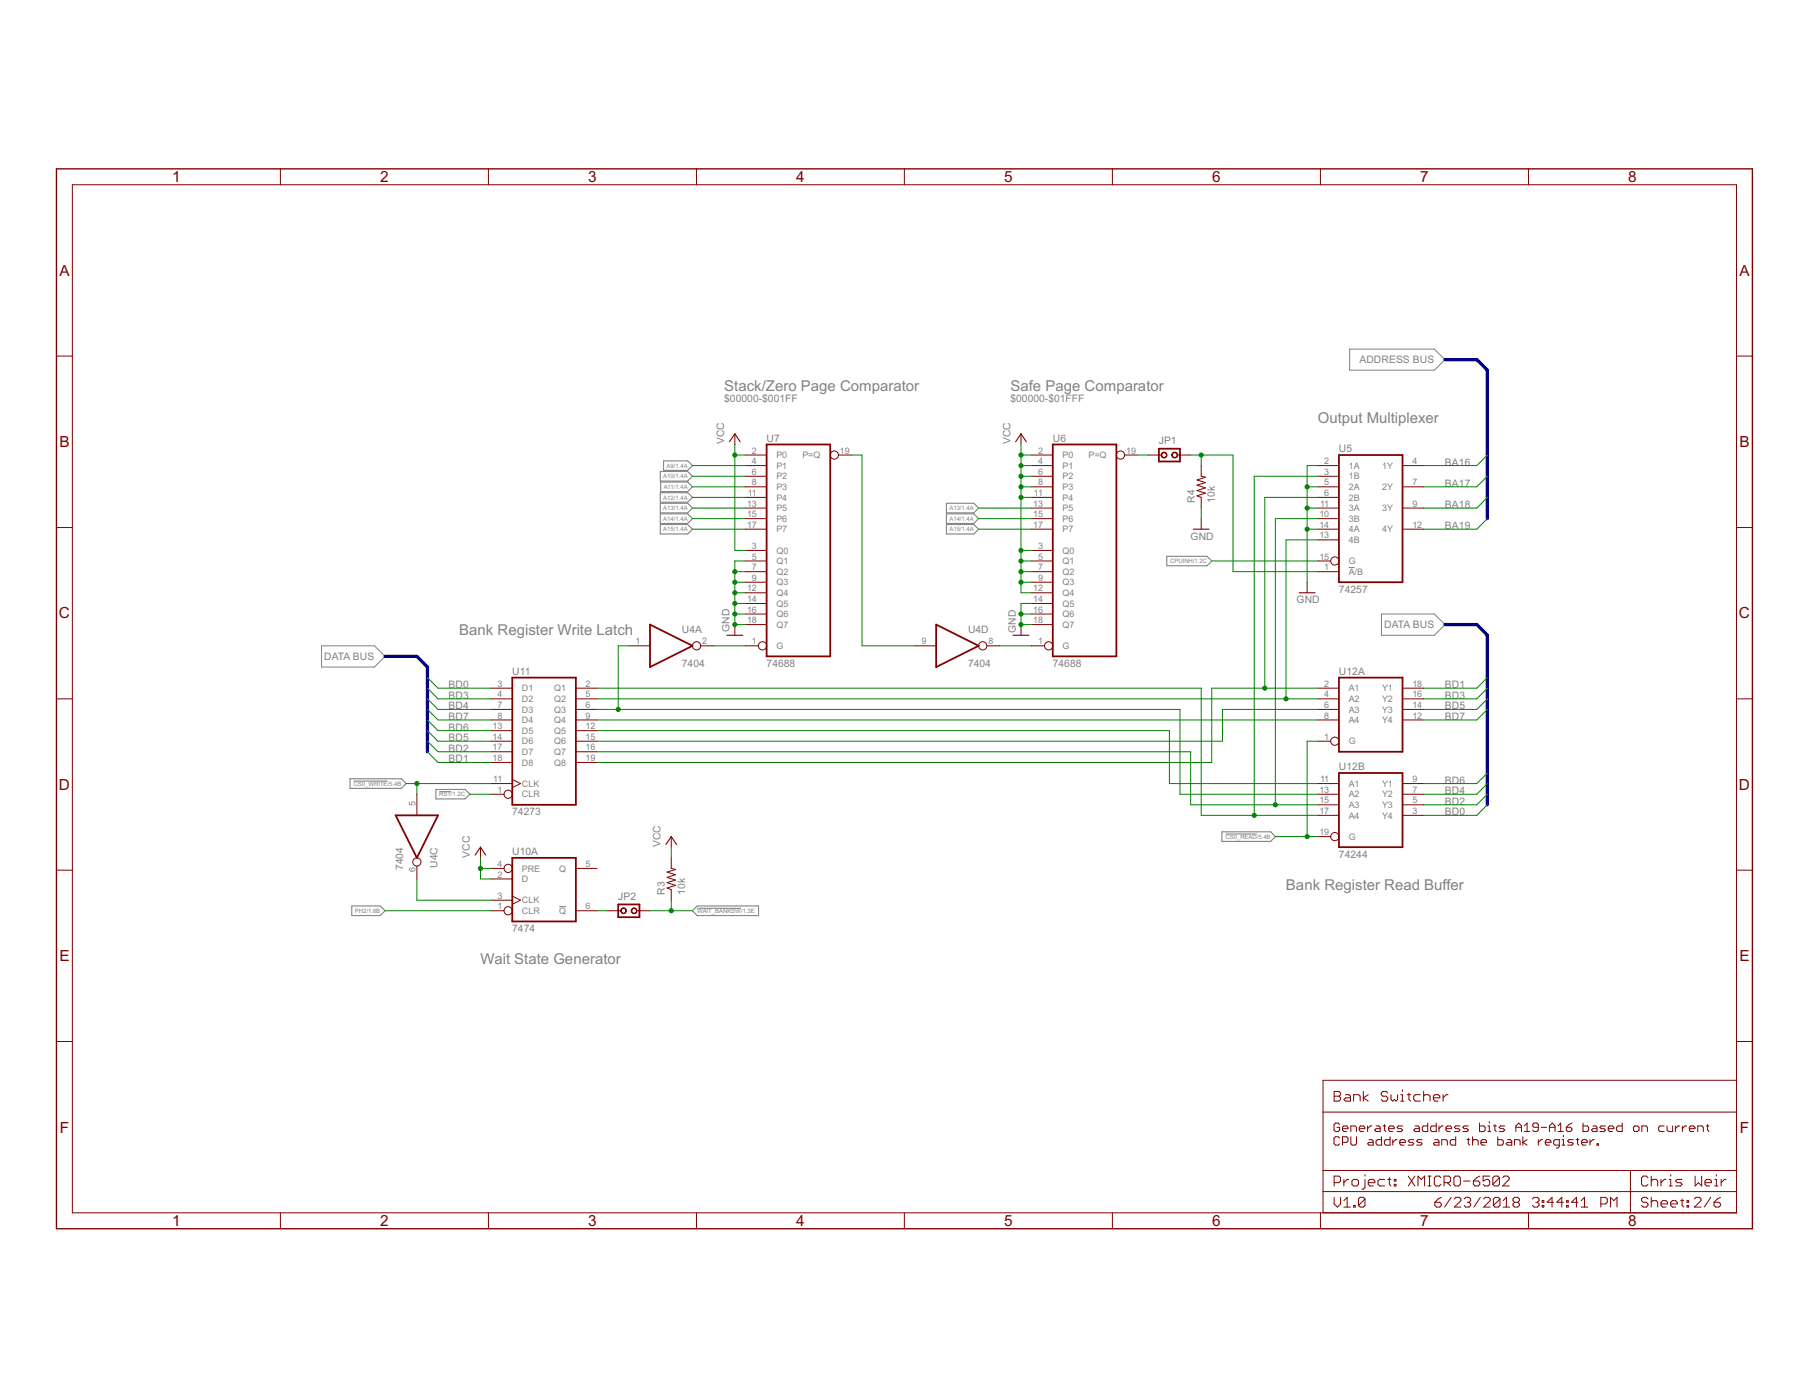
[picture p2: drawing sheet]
<svg xmlns="http://www.w3.org/2000/svg" width="279mm" height="216mm" viewBox="0 0 279 216" stroke-linecap="round" stroke-linejoin="round" font-family="sans-serif">
<path d="M208.4 53.9h13.1l1.7 1.6-1.7 1.7h-13.1zM49.7 99.7h8.1l1.7 1.7-1.7 1.6h-8.1zM208.3 87.7h.9M213.4 94.8h8.1l1.7 1.7-1.7 1.6h-8.1zM54.6 120.6h5.3M67.8 122.3h1.9M189.3 128.8h4.8M86.4 140h1M107.7 140.3h6.7" fill="none" stroke="#808080" stroke-width=".15"/>
<g fill="none" stroke="#808080" stroke-width=".17">
<path d="M102 72.8h4.2l.8 .8-.8 .7h-4.2zM102 76.1h4.2l.8 .7-.8 .8h-4.2zM102 77.7h4.2l.8 .8-.8 .7h-4.2zM102 79.4h4.2l.8 .7-.8 .7h-4.2zM102 74.4h4.2l.8 .8-.8 .7h-4.2zM102.5 71.2h3.7l.8 .7-.8 .7h-3.7zM146.2 77.7h4.2l.8 .8-.8 .7h-4.2zM146.2 79.4h4.2l.8 .7-.8 .7h-4.2zM102 81h4.2l.8 .7-.8 .8h-4.2zM146.2 81h4.2l.8 .7-.8 .8h-4.2zM180.2 85.9h6.2l.8 .7-.8 .8h-6.2zM54.1 120.3h7.9l.7 .7-.7 .8h-7.9z"/>
<path d="M54.3 139.9h4.4l.8 .8-.8 .7h-4.4zM67.3 121.9h4.5l.8 .8-.8 .7h-4.5zM107.7 139.9h9.5v1.5h-9.5l-.7-.7zM188.7 128.5h7.6l.7 .7-.7 .7h-7.6z"/>
</g>
<g fill="none" stroke="#800000" stroke-width=".15">
<path d="M11.2 28.5h257v158.8h-257zM43.3 26.1v2.4M75.4 26.1v2.4M107.6 26.1v2.4M139.7 26.1v2.4M171.8 26.1v2.4M203.9 26.1v2.4M236.1 26.1v2.4M8.7 55h2.5M268.2 55h2.5M113.5 67v1.6M115.1 70.3h3.3"/>
<path d="M115.1 71.9h3.3M115.1 73.6h3.3M115.1 75.2h3.3M115.1 76.8h3.3M115.1 78.5h3.3M129.5 70.3h2M157.7 67v1.6M159.3 70.3h3.3M159.3 71.9h3.3M159.3 73.6h3.3M159.3 75.2h3.3M159.3 76.8h3.3"/>
<path d="M159.3 78.5h3.3M173.7 70.3h2M177.3 70.3h2.1M181.8 70.3h2.1M185.5 71.9v1.7l.7 .1-1.3 .4 1.3 .4-1.3 .4 1.3 .5-1.3 .4 1.3 .4-1.3 .4 .6 .2v1.7M203.5 71.9h3.3M203.5 73.6h3.3M203.5 75.2h3.3M203.5 76.8h3.3M203.5 78.5h3.3M216.6 71.9h3.3M216.6 75.2h3.3"/>
<path d="M216.6 78.5h3.3M8.7 81.5h2.5M97.1 99.7h3.3M108.2 99.7h2M113.5 96.5v1.6M115.1 99.7h2M115.1 85h3.3M115.1 86.6h3.3M115.1 88.3h3.3M115.1 89.9h3.3M115.1 91.5h3.3M115.1 93.2h3.3"/>
<path d="M115.1 80.1h3.3M115.1 94.8h3.3M115.1 81.7h3.3M115.1 96.5h3.3M141.3 99.7h3.3M152.4 99.7h2M157.7 96.5v1.6M159.3 99.7h2M159.3 85h3.3M159.3 86.6h3.3M159.3 88.3h3.3M159.3 89.9h3.3"/>
<path d="M159.3 91.5h3.3M159.3 93.2h3.3M159.3 80.1h3.3M159.3 94.8h3.3M159.3 81.7h3.3M159.3 96.5h3.3M185.5 80.1v1.6M201.9 89.9v1.6M203.5 86.6h2M203.5 88.3h3.3M203.5 80.1h3.3M203.5 81.7h3.3"/>
<path d="M203.5 83.4h3.3M216.6 81.7h3.3M268.2 81.5h2.5M8.7 107.9h2.5M75.8 107.9h3.3M75.8 106.3h3.3M75.8 109.6h3.3M75.8 111.2h3.3M75.8 112.8h3.3M75.8 114.5h3.3M75.8 116.1h3.3M75.8 117.8h3.3"/>
<path d="M88.9 107.9h3.3M88.9 106.3h3.3M88.9 109.6h3.3M88.9 111.2h3.3M88.9 112.8h3.3M88.9 114.5h3.3M88.9 116.1h3.3M88.9 117.8h3.3M203.5 107.9h3.3M203.5 106.3h3.3M203.5 109.6h3.3M203.5 111.2h3.3"/>
<path d="M203.5 114.5h2M216.6 107.9h3.3M216.6 106.3h3.3M216.6 109.6h3.3M216.6 111.2h3.3M268.2 107.9h2.5M8.7 134.4h2.5M64.4 122.7v3.2M64.4 133.8v1.9M74.2 130.8v1.7M75.8 122.7h2M75.8 121h3.3"/>
<path d="M75.8 135.7h3.3M75.8 139h3.3M75.8 134.1h2M79.1 120.4l1.3 .6-1.3 .6M79.1 138.4l1.3 .6-1.3 .7M88.9 134.1h3.3M103.7 132.5v1.6l.6 .2-1.3 .4 1.3 .4-1.3 .4 1.3 .4-1.3 .4 1.3 .4-1.3 .4 .7 .3v1.6M103.7 129.2v1.6M203.5 122.7h3.3M203.5 121h3.3M203.5 129.2h2M203.5 124.3h3.3"/>
<path d="M203.5 125.9h3.3M216.6 122.7h3.3M216.6 121h3.3M216.6 124.3h3.3M216.6 125.9h3.3M268.2 134.4h2.5M75.8 140.7h2M88.9 140.7h3.3M93.9 140.7h2M98.3 140.7h2.1M8.7 160.8h2.5M204.3 171.7h63.9"/>
<path d="M206.1 168.6h.7l.3 .2v.3l-.3 .2 .3 .2v.3l-.3 .3h-.7zM206.1 169.3h.7M206.9 173.7l-.2-.3h-.4l-.3 .3v.8l.3 .3h.4l.2-.3v-.4h-.4M206.9 175.8l-.2-.2h-.4l-.3 .2v.8l.3 .2h.4l.2-.2M207.3 174.3h.9v-.2l-.2-.2h-.4l-.3 .2v.4l.3 .3h.4M207.3 176.4h.7l.2-.2v-.4l-.2-.2h-.7v1.2M207.8 169.1h.5l.3 .2v.8h-.8l-.2-.3 .2-.3h.8M208.6 174.8v-.9h.7l.2 .2v.7M208.6 175.6v1l.3 .2h.4l.2-.2v-1M209.1 170.1v-1h.7l.3 .2v.8M209.9 174.3h.9v-.2l-.2-.2h-.5l-.2 .2v.4l.2 .3h.5M210.6 168.6v1.5"/>
<path d="M211.2 173.9v.9M211.3 169.1l-.7 .4 .7 .6M211.5 176h.4l.2 .2v.6h-.6l-.3-.2 .3-.2h.6M211.9 173.9h-.2l-.5 .4M212.5 173.9h.5l.2 .2v.7h-.7l-.2-.3 .2-.2h.7M213.4 175.6v1.2h-.7l-.2-.2v-.4l.2-.2h.7M213.6 173.9h.4M213.8 173.7v.8l.2 .3M214.3 168.8l-.2-.2h-.5l-.3 .2v.3l.3 .2h.5l.2 .2v.3l-.2 .3h-.5l-.3-.3M214.5 174.3h.8v-.2l-.2-.2h-.4l-.2 .2v.4l.2 .3h.4M214.7 175.6v1.2h-.7l-.2-.2v-.4l.2-.2h.7M214.8 169.1v.7l.3 .3 .2-.3 .3 .3 .3-.3v-.7"/>
<path d="M215.1 176v.8M215.8 176h-.2l-.5 .4M216.2 176.4h.9v-.2l-.2-.2h-.5l-.2 .2v.4l.2 .2h.5M216.3 170.1h.6M216.3 169.1h.3v1M216.6 168.3v.3M216.6 173.9h-.6l-.2 .2 .2 .2h.4l.2 .2-.2 .3h-.6M217.4 169.1h.5M217.6 168.8v1l.3 .3M218.4 176h-.7l-.2 .2 .2 .2h.4l.3 .2-.3 .2h-.6M218.6 173.9h.4l.2 .2v.7h-.6l-.2-.3 .2-.2h.6M219.4 169.1h-.8l-.2 .2v.5l.2 .3h.8"/>
<path d="M219.6 176h-.6l-.2 .2 .2 .2h.4l.2 .2-.2 .2h-.6M219.9 169.3l.2-.2h.5l.3 .2v.8M219.9 168.6v1.5M220.5 173.4v1.4h-.6l-.2-.3v-.4l.2-.2h.6M221.4 169.5h1v-.2l-.3-.2h-.5l-.2 .2v.5l.2 .3h.5M221.6 176h.4l.2 .2v.6h-.6l-.2-.2 .2-.2h.6M221.8 173.4v1.4h-.6l-.2-.3v-.4l.2-.2h.6M222.2 173.9v.9M222.7 176.8v-.8h.6l.2 .2v.6M222.9 169.1v1M222.9 173.9h-.2l-.5 .4M223.3 174.3h.9v-.2l-.2-.2h-.5l-.2 .2v.4l.2 .3h.5"/>
<path d="M223.6 169.1h-.2l-.5 .4M224.8 175.6v1.2h-.6l-.2-.2v-.4l.2-.2h.6M225.5 173.9h-.7l-.2 .2 .2 .2h.5l.2 .2-.2 .3h-.7M226.6 176h.4M226.8 173.9h-.7l-.2 .2 .2 .2h.5l.2 .2-.2 .3h-.7M226.8 175.8v.8l.2 .2M227.4 176.2l.2-.2h.5l.2 .2v.6M227.4 175.6v1.2M228.5 173.4v1.4h.7l.2-.3v-.4l-.2-.2h-.7M228.7 176.4h.9v-.2l-.2-.2h-.5l-.2 .2v.4l.2 .2h.5M229.8 174.8h.5M229.8 173.9h.2v.9"/>
<path d="M230 173.2v.2M230.7 173.9h.4M230.9 173.7v.8l.2 .3M231.3 175.6v1.2h.7l.2-.2v-.4l-.2-.2h-.7M232.4 173.9h-.6l-.3 .2 .3 .2h.4l.2 .2-.2 .3h-.7M232.8 176h.5l.2 .2v.6h-.7l-.2-.2 .2-.2h.7M233.9 176.8v-.8h.7l.2 .2v.6M234.1 174.1h.9M234.1 174.8v-.9l.5-.5 .4 .5v.9M235.2 175.6v1.2M235.4 174.8h.9M235.4 173.9l.5-.5v1.4"/>
<path d="M235.9 176l-.7 .4 .7 .4M237.6 174.1h-.7l-.2-.2v-.2l.2-.3h.5l.2 .3v.8l-.2 .3h-.5l-.2-.3M237.6 176v.8M238 174.1h.9M238.2 176h-.2l-.4 .4M238.7 176.4h.8v-.2l-.2-.2h-.4l-.2 .2v.4l.2 .2h.4M239.3 174.1h.9M239.3 174.8v-.9l.5-.5 .4 .5v.9M240.6 174.8h.9M240.6 173.9l.4-.5v1.4M240.8 176.8h-.6l-.2-.2v-.4l.2-.2h.6v1.1l-.2 .2h-.2M241.3 176.8h.4"/>
<path d="M241.3 176h.2v.8M241.5 175.3v.3M241.9 174.1h.6l.3 .2v.2l-.3 .3h-.4l-.2-.3zM242.8 173.4l-.5 .3-.4 .4M243 176h-.7l-.2 .2 .2 .2h.5l.2 .2-.2 .2h-.7M243.4 176h.5M243.6 175.8v.8l.3 .2M244.3 176.4h.9v-.2l-.3-.2h-.4l-.2 .2v.4l.2 .2h.4M244.5 173.4v1.4h.7l.2-.3v-.4l-.2-.2h-.7M245.6 176v.8M246 173.9h.4l.3 .2v.7h-.7l-.2-.3 .2-.2h.7M246.2 176h-.2l-.4 .4"/>
<path d="M246.7 176.6h.2v.2h-.2zM248 173.9h-.7l-.2 .2 .2 .2h.4l.3 .2-.3 .3h-.6M248.4 174.3h.9v-.2l-.3-.2h-.4l-.2 .2v.4l.2 .3h.4M250.5 173.4v1.4h-.6l-.2-.3v-.4l.2-.2h.6M252.3 174.1l.2-.2h.4l.3 .2v.4l-.3 .3h-.4l-.2-.3zM253.6 174.8v-.9h.6l.2 .2v.7M257 173.9h-.6l-.2 .2v.4l.2 .3h.6M257.5 173.9v.6l.2 .3h.6v-.9M258.8 173.9v.9M259.4 173.9h-.2l-.4 .4M259.8 173.9v.9M260.5 173.9h-.2l-.5 .4"/>
<path d="M260.9 174.3h.9v-.2l-.2-.2h-.5l-.2 .2v.4l.2 .3h.5M262.2 174.8v-.9h.7l.2 .2v.7M263.5 173.9h.4M263.7 173.7v.8l.2 .3M268.2 160.8h2.5M268.2 166.8h-63.9v20.5M43.3 187.3v2.5M75.4 187.3v2.5M107.6 187.3v2.5M139.7 187.3v2.5M171.8 187.3v2.5M203.9 187.3v2.5"/>
<path d="M204.3 180.8h63.9M204.3 184h63.9M206.1 182.6h.7l.3-.2v-.5l-.3-.3h-.7v1.6M206.1 184.9v1l.5 .5 .5-.5v-1M207.6 182.1v1.1M207.6 185.4l.5-.5v1.5M207.6 186.4h1M208.3 182.1h-.2l-.5 .5M209.1 186.2h.2v.2h-.2zM209.1 182.1h.5l.2 .3v.5l-.2 .3h-.5l-.3-.3v-.5zM210.8 185.2l-.2-.3h-.5l-.3 .3v1M210.8 182.1v1.3l-.2 .2h-.3"/>
<path d="M210.8 181.4v.2M210.8 185.2v1l-.2 .2h-.5l-.3-.2M210.8 185.2l-1 1M211.3 182.6h1v-.2l-.2-.3h-.5l-.3 .3v.5l.3 .3h.5M213.8 182.1h-.7l-.3 .3v.5l.3 .3h.7M214.3 182.1h.5M214.6 181.9v1l.2 .3M215.3 182.1h.3v.3h-.3zM215.3 182.9h.3v.3h-.3zM217.5 181.6l1 1.6M218.5 181.6l-1 1.6M219 183.2v-1.6l.5 .5 .5-.5v1.6"/>
<path d="M220.5 181.6h.5M220.5 183.2h.5M220.8 181.6v1.6M221.6 185.7h.8l.2 .2v.3l-.2 .2h-.5l-.3-.2zM222.5 181.9l-.2-.3h-.5l-.3 .3v1l.3 .3h.5l.2-.3M222.6 184.9l-.5 .3-.5 .5M223 182.6h.8l.2-.2v-.5l-.2-.3h-.8v1.6M223.5 182.6l.5 .6M224.1 184.9l-1 1.5M224.6 185.2l.3-.3h.5l.2 .3v.2l-1 1h1M224.8 181.6h.5l.3 .3v1l-.3 .3h-.5l-.2-.3v-1zM226.1 182.4h1"/>
<path d="M226.1 185.2l.3-.3h.5l.2 .3v.2l-.2 .3M226.6 185.7h.3M226.9 185.7l.2 .2v.3l-.2 .2h-.5l-.3-.2M227.6 182.4h.7l.3 .2v.3l-.3 .3h-.5l-.2-.3zM228.6 181.6l-.5 .3-.5 .5M228.6 184.9l-1 1.5M229.2 185.2l.2-.3h.5l.3 .3v.2l-1 1h1M230.1 181.6h-1v.8l.5-.3h.2l.3 .3v.5l-.3 .3h-.5l-.2-.3M231.6 181.9l-.3-.3h-.5l-.2 .3v1M231.6 181.9v1l-.3 .3h-.5l-.2-.3M231.6 181.9l-1 1M231.7 185.2v1l-.3 .2h-.5l-.2-.2"/>
<path d="M231.7 185.2l-.3-.3h-.5l-.2 .3v1M231.7 185.2l-1 1M232.1 181.9l.2-.3h.5l.3 .3v.2l-1 1.1h1M232.2 186.4h1M232.2 185.4l.5-.5v1.5M233.9 185.7l-.2 .2v.3l.2 .2h.5l.3-.2v-.3l-.3-.2M233.9 185.7l-.2-.3v-.2l.2-.3h.5l.3 .3v.2l-.3 .3M233.9 185.7h.5M236.1 187.3v2.5M236.7 185.2l.2-.3h.5l.3 .3v.2l-.3 .3M237.2 185.7h.2M237.4 185.7l.3 .2v.3l-.3 .2h-.5l-.2-.2"/>
<path d="M238.2 186.2h.2v.2h-.2zM238.2 185.4h.2v.3h-.2zM239.9 185.7h-.9l.7-.8v1.5M241.5 185.7h-1l.7-.8v1.5M242 186.2h.2v.2h-.2zM242 185.4h.2v.3h-.2zM243.7 185.7h-1l.8-.8v1.5M244.2 186.4h1M244.2 185.4l.5-.5v1.5M247.2 185.9h.8l.2-.2v-.5l-.2-.3h-.8v1.5M248.8 186.4v-1.5l.5 .5 .4-.5v1.5M251.8 180.8v6.5"/>
<path d="M254.5 181.9l-.2-.3h-.5l-.3 .3v1l.3 .3h.5l.2-.3M254.5 185.2l-.2-.3h-.5l-.3 .3v.2l.3 .3h.5l.2 .2v.3l-.2 .2h-.5l-.3-.2M255 182.4l.3-.3h.5l.2 .3v.8M255 181.6v1.6M255 184.9v1.5M255 185.7l.3-.3h.5l.2 .3v.7M256.5 185.9h1.1v-.2l-.3-.3h-.5l-.3 .3v.5l.3 .2h.5M256.5 182.1v1.1M257.3 182.1h-.3l-.5 .5M257.8 182.1h.2v1.1M257.8 183.2h.5M258 185.9h1.1v-.2l-.3-.3h-.5l-.3 .3v.5l.3 .2h.5"/>
<path d="M258 181.4v.2M259.6 185.4h.5M259.8 182.1h-.7l-.3 .3 .3 .2h.5l.2 .3-.2 .3h-.8M259.8 185.2v1l.3 .2M260.6 186.2h.2v.2h-.2zM260.6 185.4h.2v.3h-.2zM261.7 185.2l.3-.3h.5l.2 .3v.2l-1 1h1M261.8 181.6v1.6l.5-.6 .5 .6v-1.6M263.3 182.6h1v-.2l-.2-.3h-.5l-.3 .3v.5l.3 .3h.5M264.2 184.9l-1 1.5M264.7 185.7h.8l.2 .2v.3l-.2 .2h-.5l-.3-.2zM264.8 182.1h.3v1.1"/>
<path d="M264.8 183.2h.5M265.1 181.4v.2M265.7 184.9l-.5 .3-.5 .5M265.8 182.1v1.1M266.6 182.1h-.3l-.5 .5"/>
<circle cx="128.9" cy="70.3" r=".64"/>
<circle cx="173.1" cy="70.3" r=".64"/>
<circle cx="107.6" cy="99.7" r=".64"/>
<circle cx="117.8" cy="99.7" r=".64"/>
<circle cx="151.8" cy="99.7" r=".64"/>
<circle cx="162" cy="99.7" r=".64"/>
<circle cx="206.2" cy="86.6" r=".64"/>
<circle cx="206.2" cy="114.5" r=".64"/>
<circle cx="64.4" cy="133.1" r=".64"/>
<circle cx="78.5" cy="122.7" r=".64"/>
<circle cx="78.5" cy="134.1" r=".64"/>
<circle cx="206.2" cy="129.2" r=".64"/>
<circle cx="78.5" cy="140.7" r=".64"/>
</g>
<path d="M8.7 26.1h262v163.7h-262z" fill="none" stroke="#800000" stroke-width=".21"/>
<path d="M118.4 68.6h9.8v32.8h-9.8zM162.6 68.6h9.8v32.8h-9.8zM179 69.3h3.2v2h-3.2zM206.8 70.3h9.8v19.6h-9.8zM100.4 96.5l6.6 3.2-6.6 3.3zM144.6 96.5l6.6 3.2-6.6 3.3zM79.1 104.6h9.8v19.7h-9.8zM206.8 104.6h9.8v11.5h-9.8zM206.8 119.4h9.8v11.4h-9.8zM61.1 125.9h6.5l-3.2 6.6zM79.1 132.5h9.8v9.8h-9.8zM95.5 139.7h3.3v1.9h-3.3z" fill="none" stroke="#800000" stroke-width=".28"/>
<path d="M112.7 68.2l.8-1.2 .8 1.2M156.9 68.2l.8-1.2 .8 1.2M112.3 98.1h2.4M156.5 98.1h2.4M184.3 81.7h2.5M200.7 91.5h2.4M73.4 132.1l.8-1.3 .8 1.3M102.8 130.4l.9-1.2 .8 1.2" fill="none" stroke="#800000" stroke-width=".17"/>
<g fill="#800000" stroke="#800000" stroke-width=".15">
<path d="M181.1 69.9a.46 .46 0 0 1 .7 .2 .46 .46 0 0 1-.3 .6 .46 .46 0 0 1-.5-.4h.1a.36 .36 0 0 1 .5-.4 .36 .36 0 0 1 .1 .6 .36 .36 0 0 1-.6-.1l-.1-.1z" fill-rule="evenodd"/>
<path d="M179.5 69.9a.45 .45 0 0 1 .7 .2 .45 .45 0 0 1-.3 .6 .45 .45 0 0 1-.6-.4h.1a.36 .36 0 0 1 .5-.4 .36 .36 0 0 1 .2 .6 .36 .36 0 0 1-.6-.1l-.2-.1z" fill-rule="evenodd"/>
<path d="M97.7 140.3a.44 .44 0 0 1 .6 .2 .44 .44 0 0 1-.3 .6 .44 .44 0 0 1-.5-.4h.1a.38 .38 0 0 1 .5-.3 .38 .38 0 0 1 .1 .6 .38 .38 0 0 1-.6-.2l-.1-.1z" fill-rule="evenodd"/>
<path d="M96 140.3a.44 .44 0 0 1 .7 .2 .44 .44 0 0 1-.3 .6 .44 .44 0 0 1-.5-.4 .39 .39 0 0 1 .6-.4 .39 .39 0 0 1-.1 .7 .41 .41 0 0 1-.4-.2 .41 .41 0 0 1 0-.5z" fill-rule="evenodd"/>
</g>
<path d="M223.2 55.5h4.9l1.6 1.7v22.9M223.2 96.5h4.9l1.6 1.6v26.2M59.5 101.4h4.9l1.6 1.6v13.1" fill="none" stroke="#000080" stroke-width=".51"/>
<g fill="none" stroke="#008000" stroke-width=".15">
<path d="M107 78.5h8.1M107 76.8h8.1M107 75.2h8.1M107 73.6h8.1M107 71.9h8.1M113.5 68.6v16.4h1.6M113.5 70.3h1.6M131.5 70.3h1.6v29.4h8.2M151.2 78.5h8.1M157.7 76.8h1.6M157.7 75.2h1.6M157.7 73.6h1.6"/>
<path d="M157.7 71.9h1.6M157.7 68.6v22.9h1.6M157.7 70.3h1.6M175.7 70.3h1.6M183.9 70.3h6.5v18h13.1M185.5 70.3v1.6M185.5 78.5v1.6M201.9 78.5h1.6M201.9 75.2h1.6M203.5 76.8h-8.2v29.5M203.5 73.6h-9.8v52.3M203.5 71.9h-1.6v18"/>
<path d="M229.7 76.8l-1.6 1.7h-8.2M229.7 73.6l-1.6 1.6h-8.2M229.7 70.3l-1.6 1.6h-8.2M97.1 99.7h-1.6v9.9M107 81.7h8.1M107 80.1h8.1M110.2 99.7h4.9M113.5 91.5h1.6M113.5 89.9h1.6M113.5 88.3h1.6M113.5 93.2h1.6M113.5 94.8h1.6"/>
<path d="M115.1 86.6h-1.6v9.9h1.6M151.2 81.7h8.1M151.2 80.1h8.1M154.4 99.7h4.9M157.7 89.9h1.6M157.7 88.3h1.6M157.7 86.6h1.6M157.7 85h1.6M157.7 94.8h1.6M159.3 93.2h-1.6v3.3h1.6M187.2 86.6h16.3M201.9 81.7h1.6"/>
<path d="M203.5 80.1h-6.5v44.2M203.5 83.4h-4.9v24.5M229.7 80.1l-1.6 1.6h-8.2M66 109.6l1.6 1.6h8.2M66 111.2l1.6 1.6h8.2M66 107.9l1.6 1.7h8.2M66 112.8l1.6 1.7h8.2M66 106.3l1.6 1.6h8.2M66 114.5l1.6 1.6h8.2M66 104.6l1.6 1.7h8.2M66 116.1l1.6 1.7h8.2M92.2 111.2h111.3"/>
<path d="M92.2 112.8h88.4v8.2h22.9M92.2 109.6h90v13.1h21.3M92.2 107.9h111.3M92.2 116.1h91.7v8.2h19.6M92.2 106.3h93.3v19.6h18M203.5 109.6h-14.7v4.9h-96.6M203.5 114.5h-1.6v14.7M203.5 106.3h-16.3v11.5h-95M229.7 109.6l-1.6 1.6h-8.2M229.7 119.4l-1.6 1.6h-8.2M229.7 107.9l-1.6 1.7h-8.2M229.7 106.3l-1.6 1.6h-8.2"/>
<path d="M229.7 104.6l-1.6 1.7h-8.2M62.7 121h13.1M64.4 135.7v3.3h11.4M64.4 121v1.7M72.6 122.7h3.2M74.2 132.5v3.2h1.6M74.2 134.1h1.6M103.7 130.8v1.7M103.7 139v1.7M197 129.2h6.5M229.7 121l-1.6 1.7h-8.2M229.7 122.7l-1.6 1.6h-8.2"/>
<path d="M229.7 124.3l-1.6 1.6h-8.2M59.5 140.7h16.3M92.2 140.7h1.7M100.4 140.7h6.6"/>
</g>
<g fill="#008000" stroke="#008000" stroke-width=".15">
<circle cx="157.7" cy="89.9" r=".32"/>
<circle cx="157.7" cy="88.3" r=".32"/>
<circle cx="157.7" cy="86.6" r=".32"/>
<circle cx="157.7" cy="85" r=".32"/>
<circle cx="157.7" cy="76.8" r=".32"/>
<circle cx="157.7" cy="75.2" r=".32"/>
<circle cx="157.7" cy="73.6" r=".32"/>
<circle cx="157.7" cy="71.9" r=".32"/>
<circle cx="157.7" cy="70.3" r=".32"/>
<circle cx="113.5" cy="70.3" r=".32"/>
<circle cx="74.2" cy="134.1" r=".32"/>
<circle cx="157.7" cy="94.8" r=".32"/>
<circle cx="157.7" cy="96.5" r=".32"/>
<circle cx="113.5" cy="88.3" r=".32"/>
<circle cx="113.5" cy="89.9" r=".32"/>
<circle cx="113.5" cy="91.5" r=".32"/>
<circle cx="113.5" cy="93.2" r=".32"/>
<circle cx="113.5" cy="94.8" r=".32"/>
<circle cx="113.5" cy="96.5" r=".32"/>
<circle cx="201.9" cy="75.2" r=".32"/>
<circle cx="201.9" cy="78.5" r=".32"/>
<circle cx="201.9" cy="81.7" r=".32"/>
<circle cx="103.7" cy="140.7" r=".32"/>
<circle cx="64.4" cy="121" r=".32"/>
<circle cx="201.9" cy="129.2" r=".32"/>
<circle cx="185.5" cy="70.3" r=".32"/>
<circle cx="193.7" cy="125.9" r=".32"/>
<circle cx="195.3" cy="106.3" r=".32"/>
<circle cx="197" cy="124.3" r=".32"/>
<circle cx="198.6" cy="107.9" r=".32"/>
<circle cx="95.5" cy="109.6" r=".32"/>
</g>
<g font-size="2.6" fill="#800000">
<text x="26.6" y="28.1">1</text>
<text x="58.7" y="28.1">2</text>
<text x="90.8" y="28.1">3</text>
<text x="123" y="28.1">4</text>
<text x="155.1" y="28.1">5</text>
<text x="187.2" y="28.1">6</text>
<text x="219.3" y="28.1">7</text>
<text x="251.5" y="28.1">8</text>
<text x="9.2" y="42.6">A</text>
<text x="268.6" y="42.6">A</text>
<text x="9.2" y="69.1">B</text>
<text x="268.6" y="69.1">B</text>
<text x="9.1" y="95.5">C</text>
<text x="268.6" y="95.5">C</text>
<text x="9.1" y="122">D</text>
<text x="268.6" y="122">D</text>
<text x="9.2" y="148.4">E</text>
<text x="268.6" y="148.4">E</text>
<text x="9.2" y="174.9">F</text>
<text x="268.7" y="174.9">F</text>
<text x="26.6" y="189.4">1</text>
<text x="58.7" y="189.4">2</text>
<text x="90.8" y="189.4">3</text>
<text x="123" y="189.4">4</text>
<text x="155.1" y="189.4">5</text>
<text x="187.2" y="189.4">6</text>
<text x="219.3" y="189.4">7</text>
<text x="251.5" y="189.4">8</text>
</g>
<g font-size="2.6" fill="#808080">
<text x="111.9" y="60.5">Stack/Zero Page Comparator</text>
<text x="156.1" y="60.5">Safe Page Comparator</text>
<text x="203.5" y="65.4">Output Multiplexer</text>
<text x="70.9" y="98.1">Bank Register Write Latch</text>
<text x="198.6" y="137.4">Bank Register Read Buffer</text>
<text x="74.2" y="148.8">Wait State Generator</text>
</g>
<g font-size="1.8" fill="#808080">
<text x="210" y="56.1">ADDRESS BUS</text>
<text x="111.9" y="62.1">$00000-$001FF</text>
<text x="156.1" y="62.1">$00000-$01FFF</text>
<text x="111.9" y="68.6" transform="rotate(-90 111.9 68.6)">VCC</text>
<text x="118.4" y="68.2">U7</text>
<text x="156.1" y="68.6" transform="rotate(-90 156.1 68.6)">VCC</text>
<text x="162.6" y="68.2">U6</text>
<text x="179" y="68.6">JP1</text>
<text x="206.8" y="69.9">U5</text>
<text x="223.2" y="71.9">BA16</text>
<text x="184.6" y="77.6" transform="rotate(-90 184.6 77.6)">R4</text>
<text x="187.7" y="77.6" transform="rotate(-90 187.7 77.6)">10k</text>
<text x="223.2" y="75.2">BA17</text>
<text x="183.9" y="83.4">GND</text>
<text x="223.2" y="78.5">BA18</text>
<text x="223.2" y="81.7">BA19</text>
<text x="200.3" y="93.2">GND</text>
<text x="206.8" y="91.6">74257</text>
<text x="50.1" y="101.9">DATA BUS</text>
<text x="105.3" y="97.7">U4A</text>
<text x="112.7" y="97.6" transform="rotate(-90 112.7 97.6)">GND</text>
<text x="149.5" y="97.7">U4D</text>
<text x="156.9" y="97.8" transform="rotate(-90 156.9 97.8)">GND</text>
<text x="213.8" y="97">DATA BUS</text>
<text x="69.3" y="107.9">BD3</text>
<text x="69.3" y="106.3">BD0</text>
<text x="79.1" y="104.2">U11</text>
<text x="105.3" y="103">7404</text>
<text x="118.4" y="103">74688</text>
<text x="149.5" y="103">7404</text>
<text x="162.6" y="103">74688</text>
<text x="206.8" y="104.2">U12A</text>
<text x="223.2" y="107.9">BD3</text>
<text x="223.2" y="106.3">BD1</text>
<text x="69.3" y="111.2">BD7</text>
<text x="69.3" y="112.8">BD6</text>
<text x="69.3" y="109.6">BD4</text>
<text x="223.2" y="111.2">BD7</text>
<text x="223.2" y="109.6">BD5</text>
<text x="69.3" y="114.5">BD5</text>
<text x="69.3" y="116.1">BD2</text>
<text x="69.3" y="117.7">BD1</text>
<text x="206.8" y="119">U12B</text>
<text x="79.1" y="125.9">74273</text>
<text x="223.2" y="121">BD6</text>
<text x="223.2" y="122.7">BD4</text>
<text x="223.2" y="124.3">BD2</text>
<text x="223.2" y="125.9">BD0</text>
<text x="102" y="130.8" transform="rotate(-90 102 130.8)">VCC</text>
<text x="62.3" y="134.4" transform="rotate(-90 62.3 134.4)">7404</text>
<text x="67.6" y="134.1" transform="rotate(-90 67.6 134.1)">U4C</text>
<text x="72.6" y="132.5" transform="rotate(-90 72.6 132.5)">VCC</text>
<text x="79.1" y="132.1">U10A</text>
<text x="206.8" y="132.5">74244</text>
<text x="79.1" y="143.9">7474</text>
<text x="95.5" y="139">JP2</text>
<text x="102.7" y="138.2" transform="rotate(-90 102.7 138.2)">R3</text>
<text x="105.8" y="138.2" transform="rotate(-90 105.8 138.2)">10k</text>
</g>
<g font-size="1.5" fill="#808080">
<text x="116.1" y="70">2</text>
<text x="116.1" y="71.7">4</text>
<text x="119.9" y="70.8">P0</text>
<text x="123.9" y="70.8">P=Q</text>
<text x="129.7" y="70">19</text>
<text x="160.3" y="70">2</text>
<text x="160.3" y="71.7">4</text>
<text x="164.1" y="70.8">P0</text>
<text x="168.1" y="70.8">P=Q</text>
<text x="173.9" y="70">19</text>
<text x="204.5" y="71.7">2</text>
<text x="218.1" y="71.7">4</text>
<text x="115.5" y="76.6">11</text>
<text x="116.1" y="73.3">6</text>
<text x="116.1" y="75">8</text>
<text x="119.9" y="72.4">P1</text>
<text x="119.9" y="74">P2</text>
<text x="119.9" y="75.7">P3</text>
<text x="119.9" y="77.3">P4</text>
<text x="159.7" y="76.6">11</text>
<text x="160.3" y="73.3">6</text>
<text x="160.3" y="75">8</text>
<text x="164.1" y="72.4">P1</text>
<text x="164.1" y="74">P2</text>
<text x="164.1" y="75.7">P3</text>
<text x="164.1" y="77.3">P4</text>
<text x="204.5" y="73.3">3</text>
<text x="204.5" y="75">5</text>
<text x="204.5" y="76.6">6</text>
<text x="208.3" y="72.4">1A</text>
<text x="208.3" y="74">1B</text>
<text x="208.3" y="75.7">2A</text>
<text x="208.3" y="77.3">2B</text>
<text x="213.5" y="72.4">1Y</text>
<text x="213.5" y="75.7">2Y</text>
<text x="218.1" y="75">7</text>
<text x="115.4" y="78.2">13</text>
<text x="115.4" y="79.9">15</text>
<text x="115.4" y="81.5">17</text>
<text x="119.9" y="79">P5</text>
<text x="119.9" y="80.6">P6</text>
<text x="119.9" y="82.2">P7</text>
<text x="159.6" y="78.2">13</text>
<text x="159.6" y="79.9">15</text>
<text x="159.6" y="81.5">17</text>
<text x="164.1" y="79">P5</text>
<text x="164.1" y="80.6">P6</text>
<text x="164.1" y="82.2">P7</text>
<text x="203.8" y="79.9">10</text>
<text x="203.8" y="83.1">13</text>
<text x="203.8" y="81.5">14</text>
<text x="203.9" y="78.2">11</text>
<text x="208.3" y="80.6">3B</text>
<text x="208.3" y="79">3A</text>
<text x="208.3" y="83.9">4B</text>
<text x="208.3" y="82.2">4A</text>
<text x="213.5" y="78.9">3Y</text>
<text x="213.5" y="82.2">4Y</text>
<text x="218.1" y="78.2">9</text>
<text x="218.1" y="81.5">12</text>
<text x="116.1" y="84.8">3</text>
<text x="116.1" y="86.4">5</text>
<text x="116.1" y="88.1">7</text>
<text x="116.1" y="89.7">9</text>
<text x="119.9" y="85.5">Q0</text>
<text x="119.9" y="87.1">Q1</text>
<text x="119.9" y="88.8">Q2</text>
<text x="160.3" y="84.8">3</text>
<text x="160.3" y="86.4">5</text>
<text x="160.3" y="88.1">7</text>
<text x="160.3" y="89.7">9</text>
<text x="164.1" y="85.5">Q0</text>
<text x="164.1" y="87.1">Q1</text>
<text x="164.1" y="88.8">Q2</text>
<text x="203.8" y="86.4">15</text>
<text x="204.5" y="88.1">1</text>
<text x="208.3" y="88.8">A/B</text>
<text x="208.3" y="87.1">G</text>
<text x="115.4" y="91.3">12</text>
<text x="115.4" y="93">14</text>
<text x="115.4" y="94.6">16</text>
<text x="119.9" y="90.4">Q3</text>
<text x="119.9" y="92">Q4</text>
<text x="119.9" y="93.7">Q5</text>
<text x="119.9" y="95.3">Q6</text>
<text x="159.6" y="91.3">12</text>
<text x="159.6" y="93">14</text>
<text x="159.6" y="94.6">16</text>
<text x="164.1" y="90.4">Q3</text>
<text x="164.1" y="92">Q4</text>
<text x="164.1" y="93.7">Q5</text>
<text x="164.1" y="95.3">Q6</text>
<text x="98.1" y="99.5">1</text>
<text x="108.5" y="99.5">2</text>
<text x="115.4" y="96.2">18</text>
<text x="116.1" y="99.5">1</text>
<text x="119.9" y="100.2">G</text>
<text x="119.9" y="97">Q7</text>
<text x="142.3" y="99.5">9</text>
<text x="152.7" y="99.5">8</text>
<text x="159.6" y="96.2">18</text>
<text x="160.3" y="99.5">1</text>
<text x="164.1" y="100.2">G</text>
<text x="164.1" y="97">Q7</text>
<text x="76.8" y="106.1">3</text>
<text x="76.8" y="107.7">4</text>
<text x="80.6" y="106.8">D1</text>
<text x="85.6" y="106.8">Q1</text>
<text x="90.4" y="106.1">2</text>
<text x="90.4" y="107.7">5</text>
<text x="204.5" y="106.1">2</text>
<text x="204.5" y="107.7">4</text>
<text x="208.3" y="106.8">A1</text>
<text x="213.5" y="106.8">Y1</text>
<text x="218.1" y="107.7">16</text>
<text x="218.1" y="106.1">18</text>
<text x="76.1" y="112.6">13</text>
<text x="76.8" y="109.3">7</text>
<text x="76.8" y="111">8</text>
<text x="80.6" y="108.4">D2</text>
<text x="80.6" y="110">D3</text>
<text x="80.6" y="111.7">D4</text>
<text x="80.6" y="113.3">D5</text>
<text x="85.6" y="108.4">Q2</text>
<text x="85.6" y="110">Q3</text>
<text x="85.6" y="111.7">Q4</text>
<text x="85.6" y="113.3">Q5</text>
<text x="90.4" y="109.3">6</text>
<text x="90.4" y="111">9</text>
<text x="90.4" y="112.6">12</text>
<text x="204.5" y="109.3">6</text>
<text x="204.5" y="111">8</text>
<text x="208.3" y="108.4">A2</text>
<text x="208.3" y="110">A3</text>
<text x="208.3" y="111.7">A4</text>
<text x="213.5" y="111.7">Y4</text>
<text x="213.5" y="110">Y3</text>
<text x="213.5" y="108.4">Y2</text>
<text x="218.1" y="111">12</text>
<text x="218.1" y="109.3">14</text>
<text x="76.1" y="114.2">14</text>
<text x="76.1" y="115.9">17</text>
<text x="76.1" y="117.5">18</text>
<text x="80.6" y="115">D6</text>
<text x="80.6" y="116.6">D7</text>
<text x="80.6" y="118.2">D8</text>
<text x="85.6" y="115">Q6</text>
<text x="85.6" y="116.6">Q7</text>
<text x="85.6" y="118.2">Q8</text>
<text x="90.4" y="114.2">15</text>
<text x="90.4" y="115.9">16</text>
<text x="90.4" y="117.5">19</text>
<text x="204.5" y="114.2">1</text>
<text x="208.3" y="115">G</text>
<text x="64.2" y="124.4" transform="rotate(-90 64.2 124.4)">5</text>
<text x="76.2" y="120.8">11</text>
<text x="76.8" y="122.4">1</text>
<text x="80.6" y="123.1">CLR</text>
<text x="80.6" y="121.5">CLK</text>
<text x="203.8" y="122.4">13</text>
<text x="203.8" y="124.1">15</text>
<text x="203.8" y="125.7">17</text>
<text x="203.9" y="120.8">11</text>
<text x="208.3" y="121.5">A1</text>
<text x="208.3" y="123.1">A2</text>
<text x="208.3" y="124.8">A3</text>
<text x="213.5" y="124.8">Y3</text>
<text x="213.5" y="123.1">Y2</text>
<text x="213.5" y="121.5">Y1</text>
<text x="218.1" y="125.7">3</text>
<text x="218.1" y="124.1">5</text>
<text x="218.1" y="122.4">7</text>
<text x="218.1" y="120.8">9</text>
<text x="203.8" y="129">19</text>
<text x="208.3" y="129.7">G</text>
<text x="208.3" y="126.4">A4</text>
<text x="213.5" y="126.4">Y4</text>
<text x="64.2" y="134.7" transform="rotate(-90 64.2 134.7)">6</text>
<text x="76.8" y="135.5">2</text>
<text x="76.8" y="133.9">4</text>
<text x="80.6" y="136.2">D</text>
<text x="80.6" y="134.6">PRE</text>
<text x="86.4" y="134.6">Q</text>
<text x="90.4" y="133.9">5</text>
<text x="76.8" y="140.4">1</text>
<text x="76.8" y="138.8">3</text>
<text x="80.6" y="141.1">CLR</text>
<text x="80.6" y="139.5">CLK</text>
<text x="86.4" y="141.1">Q</text>
<text x="90.4" y="140.4">6</text>
</g>
<g font-size="1" fill="#808080">
<text x="102.4" y="77.2">A12/1.4A</text>
<text x="102.4" y="73.9">A10/1.4A</text>
<text x="102.5" y="75.5">A11/1.4A</text>
<text x="102.9" y="72.2">A9/1.4A</text>
<text x="102.4" y="82.1">A15/1.4A</text>
<text x="102.4" y="80.4">A14/1.4A</text>
<text x="102.4" y="78.8">A13/1.4A</text>
<text x="146.6" y="82.1">A15/1.4A</text>
<text x="146.6" y="80.4">A14/1.4A</text>
<text x="146.6" y="78.8">A13/1.4A</text>
<text x="180.8" y="87">CPUINH/1.2C</text>
<text x="54.6" y="121.3">CS0_WRITE/5.4B</text>
<text x="67.8" y="123">RST/1.2C</text>
<text x="189.3" y="129.5">CS0_READ/5.4B</text>
<text x="54.8" y="141">PH2/1.6B</text>
<text x="107.7" y="141">WAIT_BANKSW/1.3E</text>
</g>
</svg>
